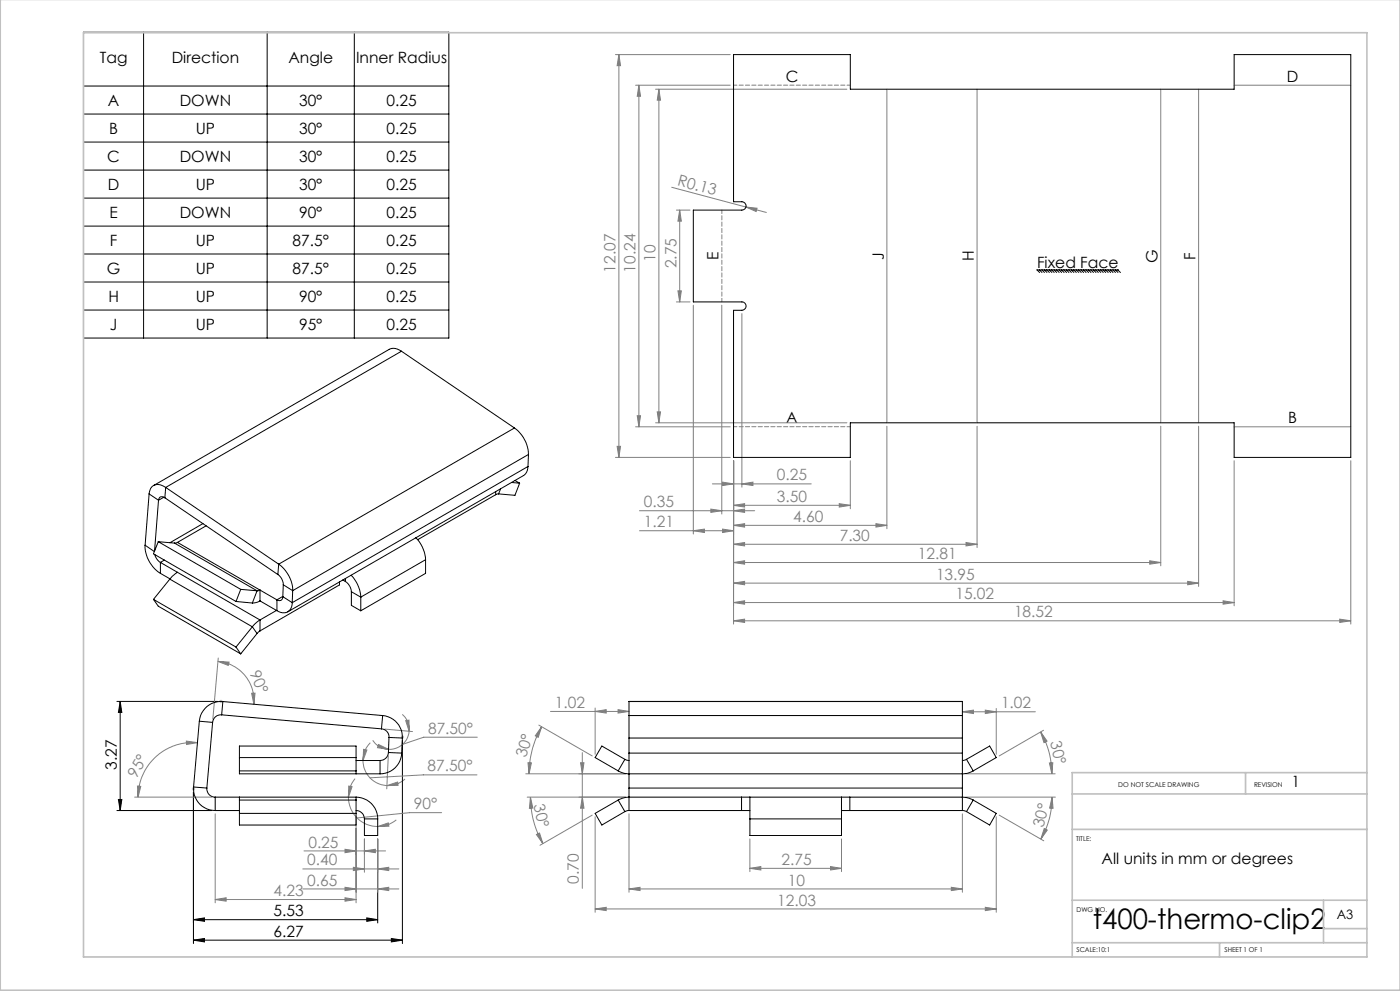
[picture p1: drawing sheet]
<svg xmlns="http://www.w3.org/2000/svg" width="420mm" height="297mm" viewBox="0 0 420 297" stroke-linecap="round" stroke-linejoin="round" font-family="sans-serif">
<g fill="none" stroke="#000" stroke-width=".3">
<path d="M25 9.7h109.7v91.6h-109.7zM43.1 9.7v91.6M80.2 9.7v91.6M106.3 9.7v91.6M25 34.2h109.7M25 25.8h109.7M25 42.6h109.7M25 51h109.7M25 59.4h109.7M25 67.8h109.7M25 76.1h109.7M25 84.5h109.7"/>
<path d="M25 92.9h109.7M311.8 80.9l.8 .8M312.6 80.9l.7 .8M313.3 80.9l.8 .8M314 80.9l.8 .8M314.7 80.9l.9 .8M315.5 80.9l.8 .8M316.2 80.9l.8 .8M317 80.9l.7 .8M317.7 80.9l.8 .8M318.4 80.9l.8 .8M319.2 80.9l.8 .8"/>
<path d="M319.9 80.9l.8 .8M320.6 80.9l.8 .8M321.4 80.9l.8 .8M322.1 80.9l.8 .8M322.8 80.9l.8 .8M323.6 80.9l.8 .8M324.3 80.9l.8 .8M325 80.9l.8 .8M325.8 80.9l.8 .8M326.5 80.9l.8 .8M327.2 80.9l.8 .8M328 80.9l.8 .8"/>
<path d="M328.7 80.9l.8 .8M329.5 80.9l.7 .8M330.2 80.9l.8 .8M330.9 80.9l.8 .8M331.6 80.9l.9 .8M332.4 80.9l.8 .8M333.1 80.9l.8 .8M333.9 80.9l.7 .8M334.6 80.9l.8 .8M335.3 80.9l.8 .8M335.6 80.9h-24.5l.8 .8M35.1 210.2h30.2"/>
<path d="M36.1 210.2l.4 3.3h-1zM36.1 210.2v32.7M35.5 239.6h1l-.4 3.3zM58 237.4v45.4M120.7 221.9v60.9M35.1 242.9h28.4M113.3 251.4v25.2M58 275.6l3.3-.5v1zM58 275.6h55.3M110 275.1l3.3 .5-3.3 .5zM58 281.8l3.3-.5v1zM58 281.8h62.7"/>
<path d="M117.4 281.3l3.3 .5-3.3 .5z"/>
</g>
<path d="M65.8 210.2h1M65.9 209.9l.7 .7M66.3 209.7v1M66.6 209.9l-.7 .7M57.5 236.4h1.1M57.7 236.1l.7 .7M58 235.9v1M58.4 236.1l-.7 .7M120.2 220.9h1M120.4 220.6l.7 .7M120.7 220.4v1M121.1 220.6l-.7 .7" fill="none" stroke="#c0c0c0" stroke-width=".3"/>
<g fill="none" stroke="#808080" stroke-width=".3">
<path d="M184.6 16.4h34.5M185.7 16.4l.5 3.3h-1.1zM185.7 16.4v120.7M190.7 25.5h28.4M191.7 25.5l.5 3.4h-1zM191.7 25.5v102.4M196.7 26.7h57.4M197.7 26.7l.5 3.3h-1zM197.7 26.7v100M266.1 26.7v100M293.1 26.7v100M348.2 26.7v100"/>
<path d="M359.6 26.7v100M370.2 25.5h35M201.5 56.1l28.4 7.6M202.9 63h4.1M203.9 63v27.5M203.9 63l.5 3.3h-1zM223.8 62.1l3.3 .3-.3 1zM202.9 90.5h4.1M203.4 87.2h1l-.5 3.3zM208 91.5v68.6M216.5 91.5v62.6M222.6 94v52"/>
<path d="M184.6 137.1h34.5M185.1 133.8h1.1l-.5 3.3zM190.7 127.9h28.4M191.2 124.6h1l-.5 3.3zM196.7 126.7h57.4M197.2 123.4h1l-.5 3.3zM220.1 138.1v48.9M255.1 138.1v14.4M266.1 127.7v30.8M293.1 127.7v36.4M348.2 127.7v41.9M359.6 127.7v48.1"/>
<path d="M370.2 127.9h35M370.2 138.1v43.5M405.2 138.1v48.9M191.8 153.1h34.6M191.8 159.1h28.3M208 159.1l3.3-.5v1zM213.3 152.6l3.2 .5-3.2 .5zM213.7 145h29.7M216.8 158.6l3.3 .5-3.3 .5zM216.8 144.5l3.3 .5-3.3 .5zM220.1 151.4l3.3-.4v1zM220.1 157.4l3.3-.5v1.1z"/>
<path d="M220.1 153.1l3.3-.5v1zM220.1 151.4h35M220.1 157.4h46M222.6 145l3.3-.5v1zM251.8 151l3.3 .4-3.3 .6zM262.8 156.9l3.3 .5-3.3 .6zM220.1 174.8l3.3-.6v1.1zM220.1 163.1l3.3-.5v1zM220.1 168.6l3.3-.5v1zM220.1 174.8h139.5M220.1 163.1h73M220.1 168.6h128.1"/>
<path d="M289.8 162.6l3.3 .5-3.3 .5zM344.9 168.1l3.3 .5-3.3 .5zM356.3 174.2l3.3 .6-3.3 .5zM65.4 198.2l3.3 .2-.2 1zM65.4 198.2a11.8 11.8 0 0 1 10.8 12.9M65.5 197.2l-1.6 18.3M220.1 186.1l3.3-.5v.9zM220.1 180.6l3.3-.5v1zM220.1 186.1h185.1M220.1 180.6h150.1M366.9 180.1l3.3 .5-3.3 .5zM401.9 185.6l3.3 .5-3.3 .4z"/>
<path d="M75.5 207.8l1-.1-.3 3.4zM115.4 218.5l8.4 .7M120.7 214.1a6 6 0 0 1 2 5M121.7 216l1-.2v3.3zM122.7 219.1a5.9 5.9 0 0 1-6.1 5.5M161.6 217.3l16.1 9.3M162.5 217.8l-1 3.2-.9-.5zM162.5 217.8a28 28 0 0 0-3.8 14.1M165.1 213.2h23.6M178.5 213.2l3.4-.5v1zM178.5 212.2v13.9M185.4 212.7l3.3 .5-3.3 .5z"/>
<path d="M288.7 213.3l3.3-.5v1.1zM288.7 213.3h21.9M295.6 212.8l3.3 .5-3.3 .6zM298.9 212.3v13.8M312.2 219.4l1.9 2.7-.9 .5zM312.2 219.4a24.7 24.7 0 0 1 3.4 12.5M313.1 218.9l-13.3 7.7M40.4 238.9h23.1M41.2 235.6l1 .1-.8 3.2zM55.9 222.1l3.3 .5-3.2 .5zM59.2 222.6a16.4 16.4 0 0 0-17.8 16.3M104.5 238.9a8.8 8.8 0 0 0 8.8 8.8"/>
<path d="M104.6 235.6l1 .2-1.1 3.1zM106.5 233.4l-1.3 2.1-.5 1.7-.2 1.7M108.9 227.9a7.5 7.5 0 0 0 7.2 7.5M109.1 224.6l1 .2-1.2 3.1zM111.1 222.6l-1.6 2.3-.4 1.1-.2 1.9M111.8 221.9a5.9 5.9 0 0 0 4.8 2.7M113.6 223.1l3 1.5-3.4-.5zM116.1 235.4l3.2-1 .1 1zM116.5 226.5l-.5 9.9M121.5 233.5l-2.7 1.6-2.7 .3M143.1 232.2h-16.1l-16 .9M143.2 220.9h-16.1l-6.3 2.2"/>
<path d="M157.7 231.9h30M158.2 238.9h29.5M158.4 228.6h1l-.7 3.3zM159.1 238.9l.7 3.3h-1zM159.1 238.9a27.6 27.6 0 0 0 3.8 13.9M174.2 228.6h1l-.5 3.3zM174.7 238.9l.5 3.3h-1zM174.7 225.6v40.6M289.7 231.9h26.8M289.7 238.9h26.9M314.8 228.7l1-.1-.2 3.3zM315.6 238.9l.3 3.3h-1z"/>
<path d="M315.6 238.9a24.7 24.7 0 0 1-3.4 12.6M64.6 243.9v26.7M91.2 255h24.5M103.5 254.5l3.3 .5-3.3 .5zM106 259.9l3.3 .5-3.3 .5zM106.8 244.8v25.8M109.3 255l3.3-.5v1zM109.3 251.4v10M113.3 247.7l3.2-1.1 .2 1zM113.3 251.4v16M118.9 245.7l-2.6 1.5-3 .5M132.5 243.6h-9.6l-15.8 1.5"/>
<path d="M160.9 250.1l1-.4 1 3.1zM177.7 244.3l-15.7 9M178.5 244.8v28.6M188.7 243.9v23.5M225 251.4v9.8M249.2 259.7l3.2 .5-3.2 .5zM252.4 251.4v9.8M288.7 243.9v23.5M298.9 244.8v28.6M299.8 244.3l13.3 7.7M313.3 248.3l.9 .5-2 2.7zM64.6 269.6l3.2-.5v1z"/>
<path d="M64.6 269.6h42.2M90.8 260.4h28.9M90.8 266.4h28.9M103.5 265.9l3.3 .5-3.3 .5zM103.5 269.1l3.3 .5-3.3 .5zM113.3 260.4l3.3-.5v1zM113.3 266.4l3.3-.5v1zM178.5 272.4l3.4-.5v1zM178.5 272.4h120.4M188.7 266.4l3.3-.5v1zM188.7 266.4h100M225 260.2l3.2-.5v1z"/>
<path d="M225 260.2h27.4M285.4 265.9l3.3 .5-3.3 .5zM295.6 271.9l3.3 .5-3.3 .5z"/>
</g>
<path d="M220.1 25.5h35M255.1 127.9h-35" fill="none" stroke="#808080" stroke-width=".3" stroke-dasharray="1.3 .6" stroke-dashoffset=".3"/>
<path d="M216.6 90.5v-27.5" fill="none" stroke="#808080" stroke-width=".3" stroke-dasharray="1.3 .6" stroke-dashoffset=".2"/>
<path d="M.1 -.1v296.9h419.9M25 9.8h385.1v277h-385.1zM321.7 237.9h88.4M373.7 231.6v6.3M410.1 231.6h-88.4v55.2M321.7 248.6h88.4M321.7 269.8h88.4M397.1 269.8v12.7M397.1 278.3h13M321.7 282.5h88.4M365.9 282.5v4.3" fill="none" stroke="#c0c0c0" stroke-width=".5"/>
<g fill="#000">
<path d="M36.1 210.2l.4 3.3h-1zM35.5 239.6h1l-.4 3.3z"/>
<path d="M58 275.6l3.3-.5v1zM110 275.1l3.3 .5-3.3 .5z"/>
<path d="M117.4 281.3l3.3 .5-3.3 .5zM58 281.8l3.3-.5v1z"/>
</g>
<g fill="#808080">
<path d="M223.8 62.1l3.3 .3-.3 1z"/>
<path d="M314.8 228.7l1-.1-.2 3.3zM312.2 219.4l1.9 2.7-.9 .5z"/>
<path d="M75.5 207.8l1-.1-.3 3.4zM65.4 198.2l3.3 .2-.2 1z"/>
<path d="M295.6 212.8l3.3 .5-3.3 .6zM288.7 213.3l3.3-.5v1.1z"/>
<path d="M113.3 266.4l3.3-.5v1zM103.5 265.9l3.3 .5-3.3 .5zM103.5 269.1l3.3 .5-3.3 .5zM64.6 269.6l3.2-.5v1zM109.3 255l3.3-.5v1zM103.5 254.5l3.3 .5-3.3 .5z"/>
<path d="M106 259.9l3.3 .5-3.3 .5zM113.3 260.4l3.3-.5v1zM104.6 235.6l1 .2-1.1 3.1zM113.3 247.7l3.2-1.1 .2 1zM109.1 224.6l1 .2-1.2 3.1zM116.1 235.4l3.2-1 .1 1zM113.6 223.1l3 1.5-3.4-.5zM121.7 216l1-.2v3.3zM178.5 272.4l3.4-.5v1zM295.6 271.9l3.3 .5-3.3 .5z"/>
<path d="M220.1 174.8l3.3-.6v1.1zM356.3 174.2l3.3 .6-3.3 .5z"/>
<path d="M220.1 163.1l3.3-.5v1zM289.8 162.6l3.3 .5-3.3 .5z"/>
<path d="M220.1 186.1l3.3-.5v.9zM401.9 185.6l3.3 .5-3.3 .4z"/>
<path d="M220.1 151.4l3.3-.4v1zM251.8 151l3.3 .4-3.3 .6z"/>
<path d="M220.1 180.6l3.3-.5v1zM366.9 180.1l3.3 .5-3.3 .5z"/>
<path d="M220.1 157.4l3.3-.5v1.1zM262.8 156.9l3.3 .5-3.3 .6z"/>
<path d="M220.1 153.1l3.3-.5v1zM213.3 152.6l3.2 .5-3.2 .5zM216.8 158.6l3.3 .5-3.3 .5zM208 159.1l3.3-.5v1z"/>
<path d="M55.9 222.1l3.3 .5-3.2 .5zM41.2 235.6l1 .1-.8 3.2z"/>
<path d="M162.5 217.8l-1 3.2-.9-.5zM158.4 228.6h1l-.7 3.3z"/>
<path d="M313.3 248.3l.9 .5-2 2.7zM315.6 238.9l.3 3.3h-1z"/>
<path d="M203.4 87.2h1l-.5 3.3zM203.9 63l.5 3.3h-1z"/>
<path d="M197.7 26.7l.5 3.3h-1zM197.2 123.4h1l-.5 3.3zM191.7 25.5l.5 3.4h-1zM191.2 124.6h1l-.5 3.3zM185.7 16.4l.5 3.3h-1.1zM185.1 133.8h1.1l-.5 3.3zM174.2 228.6h1l-.5 3.3zM174.7 238.9l.5 3.3h-1z"/>
<path d="M159.1 238.9l.7 3.3h-1zM160.9 250.1l1-.4 1 3.1z"/>
<path d="M178.5 213.2l3.4-.5v1zM185.4 212.7l3.3 .5-3.3 .5z"/>
<path d="M225 260.2l3.2-.5v1zM249.2 259.7l3.2 .5-3.2 .5z"/>
<path d="M220.1 168.6l3.3-.5v1zM344.9 168.1l3.3 .5-3.3 .5zM216.8 144.5l3.3 .5-3.3 .5zM222.6 145l3.3-.5v1zM188.7 266.4l3.3-.5v1zM285.4 265.9l3.3 .5-3.3 .5z"/>
</g>
<g fill="none" stroke="#000" stroke-width=".3">
<path d="M220.1 16.4h35v10.3h115.1v-10.3h35v120.7h-35v-10.4h-115.1v10.4h-35v-44.1h2.5a1.25 1.25 0 0 0 1.2-1.3 1.25 1.25 0 0 0-1.2-1.2h-14.6v-27.5h14.6a1.25 1.25 0 0 0 1.2-1.3 1.25 1.25 0 0 0-1.2-1.2h-2.5zM120.4 105.3l-1.8-.8-1.1-.1-.7 .3-70.7 40.8M120.4 105.3l-70.7 40.8M120.4 105.3l33.9 23M154.3 128.3a10.3 10.3 0 0 1 4.2 7.9M154.3 128.3l-70.7 40.8M158.4 139.8l-.4 1.7-.9 1-70.8 40.9M158.4 139.8l-70.7 40.8M158.5 136.2l-70.7 40.8M158.5 136.2l-.1 3.6M44.7 148l2.9 1.9M44.7 148l-1.2 15.4"/>
<path d="M47.6 149.9l-1.2 15.3M49.2 149l-1.6 .9M49.5 149.2a1.08 1.08 0 0 0-1.3-.3 1.08 1.08 0 0 0-.6 1M49.5 149.2l33.9 23M49.7 146.1a3 3 0 0 0-4.5 .2l-.5 1.7M49.7 146.1l-.2 3.1M49.7 146.1l33.9 23M60.9 156.9l-9.9 5.8M61.8 157.6l-8.6 5M148.7 147.4v.9M148.7 148.3l-23.4 13.4M149.6 148l-.9 .3"/>
<path d="M150.2 146.5l-.6 1.5M153.5 144.6l2.4 .2M154.5 144l1.4 .8M155.9 144.8l-1.4 3.6-4.9-.4M43.5 163.4a9.9 9.9 0 0 0 4.6 8.4M43.5 163.4l2.8 1.9M46 179.6l24.8 14.3M46 179.6l1.5 2.1 24.7 14.3M46.4 166.2l.7 1.4 1 1M47.5 162.3l-1.5 3.7 24.8 14.3M47.5 162.3l24.7 14.3M47.5 162.3l4.9 .5"/>
<path d="M48.1 168.6l29.9 17.2M48.1 168.6v3.2M48.1 171.8l2.9 1.7M49.3 167.8l-1.2 .8M50.9 173.6l-4.9 6M50.9 173.6l24.8 14.3M52.4 162.8l24.7 14.3M53.2 162.6l-.8 .2M53.2 171.5l-2.3 2.1M53.2 162.6l29.9 17.2M72.2 176.6l4.9 .5M72.2 176.6l-1.4 3.7"/>
<path d="M77.1 177.1l.9-.3v3.3M77.1 177.1l-1.4 3.6M83.1 179.8v3.2M83.4 172.2a3.8 3.8 0 0 1 1.6 3.1M83.6 169.1a10 10 0 0 1 4.2 7.9M83.6 169.1l-.2 3.1M84.8 178.8a1.06 1.06 0 0 1-.5 1.1 1.06 1.06 0 0 1-1.2-.1M84.8 178.8l2.9 1.8M84.8 178.7l-1.7 1.1M85 175.3l2.8 1.7M85 175.3l-.2 3.5M87.8 177l-.1 3.6"/>
<path d="M101.8 174.4v.9l-23.8 13.8M102.8 173.8l.8 .5M103.6 174.3a4 4 0 0 1 1.8 3M103.6 173.4v.9M105.3 172.4a10.2 10.2 0 0 1 2.9 6.6M105.4 177.3l2.8 1.7M105.4 177.3v4.1l2.8 1.7M108.2 179v4.1M124.8 161.1a10.4 10.4 0 0 1 2.9 6.6M124.8 161.1v.1M127.7 167.7l-19.5 11.3M127.7 167.7v4.1l-19.5 11.3"/>
<path d="M70.8 180.3l4.9 .4M70.8 193.9l1.4 2.1M75.7 187.9l-4.9 6M75.7 187.9l1.4 2M77.1 189.9l-4.9 6.1M78 180.1l-.9 .4-1.4 .2M78 185.8l-2.3 2.1M78 189.1l-.9 .8M78 180.1l5.1 2.9M78 185.8v3.3M82.9 182.9l-4.9 2.9M87.7 180.6a2.75 2.75 0 0 1-1.5 2.8 2.75 2.75 0 0 1-3.1-.4"/>
<path d="M59.8 216.1l4 .4M59.8 216.1l-1.7 19.8M63.8 216.5l-1.7 19.7M66.5 214.2a2.48 2.48 0 0 0-2.7 2.3M66.5 214.2l47.9 4.2M66.9 210.3a6.5 6.5 0 0 0-7.1 5.8M66.9 210.3l-.4 3.9M66.9 210.3l47.9 4.2M114.4 218.4a2.42 2.42 0 0 1 2.3 2.6M114.8 214.5a6.5 6.5 0 0 1 5.9 6.7M114.8 214.5l-.4 3.9M188.7 214.5v6.7"/>
<path d="M188.7 214.5v-4.3h100v4.3M188.7 214.5h100M288.7 214.5v6.7M58.1 235.9a6.5 6.5 0 0 0 6.5 7M58.1 235.9l4 .3M62.1 236.2a2.48 2.48 0 0 0 2.5 2.7M64.6 238.9h42.2M64.6 238.9v4M71.8 238.9v.9M71.8 231v.9h42.2M71.8 231v-7.4h35v7.4M71.8 239.8v7.5h35v-7.5"/>
<path d="M71.8 227h35M71.8 231h35M71.8 239.8h35M106.8 238.9v.9M106.8 231v.9M106.8 238.9a6.5 6.5 0 0 1 6.5 6.5M106.8 227.9h7.2M114 227.9v4M116.5 225.5a2.53 2.53 0 0 1-2.5 2.4M116.5 225.5l4 .2M116.7 221l4 .2M116.7 221l-.2 4.5"/>
<path d="M120.5 225.7a6.4 6.4 0 0 1-6.5 6.2M120.7 221.2l-.2 4.5M185.5 231a6.2 6.2 0 0 0 3.2 .9M185.5 239.8l-7 4 2.1 3.5 6.9-4.1M185.5 239.8l2 3.4M187.5 227.6l1.2 .3M187.5 227.6l-2 3.4M187.5 227.6l-6.9-4-2.1 3.4 7 4M188.7 225.7v6.2M188.7 238.9l-2.1 .4-1.1 .5M188.7 236.2v2.7M188.7 238.9h33.8"/>
<path d="M188.7 231.9h100M188.7 221.2h100M188.7 221.2v4.5M188.7 231.9v4.3M188.7 238.9v4M188.7 225.7h100M188.7 236.2h100M222.5 238.9h2.5M222.5 238.9v4M225 238.9v6.5M225 238.9h27.4M252.4 238.9v6.5"/>
<path d="M252.4 238.9h2.6M255 238.9h33.7M255 238.9v4M288.7 225.7v6.2M288.7 238.9l1.7 .2 1.6 .7M288.7 236.2v2.7M288.7 221.2v4.5M288.7 231.9v4.3M288.7 238.9v4M289.9 227.6l-1.2 .3M289.9 227.6l7-4 2 3.4-6.9 4M289.9 227.6l2.1 3.4"/>
<path d="M292 231a6 6 0 0 1-3.3 .9M292 239.8l6.9 4-2 3.5-7-4.1M292 239.8l-2.1 3.4M64.6 242.9h7.2M71.8 243.8h35M106.8 242.9a2.53 2.53 0 0 1 2.5 2.5M109.3 245.4h4M109.3 245.4v5h4v-5M188.7 242.9l-1.2 .3M188.7 242.9h33.8M222.5 242.9h2.5M225 245.4h27.4"/>
<path d="M225 245.4v5h27.4v-5M252.4 242.9h2.6M255 242.9h33.7M288.7 242.9l1.2 .3"/>
</g>
<text font-size="8.5" x="327.8" y="278.5">t400-thermo-clip2</text>
<g font-size="4.7">
<text x="29.9" y="19">Tag</text>
<text x="51.5" y="19">Direction</text>
<text x="86.5" y="19">Angle</text>
<text x="106.8" y="19">Inner Radius</text>
<text x="235.7" y="24.5">C</text>
<text x="386" y="24.5">D</text>
<text x="32.4" y="31.7">A</text>
<text x="53.9" y="31.7">DOWN</text>
<text x="89.7" y="31.7">30°</text>
<text x="116" y="31.7">0.25</text>
<text x="32.8" y="40.1">B</text>
<text x="58.7" y="40.1">UP</text>
<text x="89.7" y="40.1">30°</text>
<text x="116" y="40.1">0.25</text>
<text x="32.2" y="48.5">C</text>
<text x="53.9" y="48.5">DOWN</text>
<text x="89.7" y="48.5">30°</text>
<text x="116" y="48.5">0.25</text>
<text x="32.4" y="56.8">D</text>
<text x="58.7" y="56.8">UP</text>
<text x="89.7" y="56.8">30°</text>
<text x="116" y="56.8">0.25</text>
<text x="32.8" y="65.2">E</text>
<text x="53.9" y="65.2">DOWN</text>
<text x="89.7" y="65.2">90°</text>
<text x="116" y="65.2">0.25</text>
<text x="33" y="73.6">F</text>
<text x="58.7" y="73.6">UP</text>
<text x="87.8" y="73.6">87.5°</text>
<text x="116" y="73.6">0.25</text>
<text x="215.6" y="78" transform="rotate(-90 215.6 78)">E</text>
<text x="265.1" y="77.8" transform="rotate(-90 265.1 77.8)">J</text>
<text x="358.6" y="77.8" transform="rotate(-90 358.6 77.8)">F</text>
<text x="32.1" y="82">G</text>
<text x="58.7" y="82">UP</text>
<text x="87.8" y="82">87.5°</text>
<text x="116" y="82">0.25</text>
<text x="292.2" y="78.3" transform="rotate(-90 292.2 78.3)">H</text>
<text x="311.1" y="80.2">Fixed Face</text>
<text x="347.3" y="78.7" transform="rotate(-90 347.3 78.7)">G</text>
<text x="32.5" y="90.4">H</text>
<text x="58.7" y="90.4">UP</text>
<text x="89.7" y="90.4">90°</text>
<text x="116" y="90.4">0.25</text>
<text x="33" y="98.8">J</text>
<text x="58.7" y="98.8">UP</text>
<text x="89.7" y="98.8">95°</text>
<text x="116" y="98.8">0.25</text>
<text x="235.9" y="126.8">A</text>
<text x="386.4" y="126.8">B</text>
<text x="35.1" y="230.6" transform="rotate(-90 35.1 230.6)">3.27</text>
<text x="387.4" y="235.9">1</text>
<text x="330.5" y="259">All units in mm or degrees</text>
<text x="82.1" y="274.6">5.53</text>
<text x="82.1" y="280.7">6.27</text>
</g>
<g font-size="4.7" fill="#808080">
<text x="203" y="55.5" transform="rotate(15 203 55.5)">R0.13</text>
<text x="184.7" y="81.7" transform="rotate(-90 184.7 81.7)">12.07</text>
<text x="190.7" y="81.7" transform="rotate(-90 190.7 81.7)">10.24</text>
<text x="196.7" y="78.5" transform="rotate(-90 196.7 78.5)">10</text>
<text x="202.9" y="80.4" transform="rotate(-90 202.9 80.4)">2.75</text>
<text x="233.1" y="144">0.25</text>
<text x="193.2" y="152">0.35</text>
<text x="233.1" y="150.4">3.50</text>
<text x="193.2" y="158">1.21</text>
<text x="238" y="156.4">4.60</text>
<text x="251.9" y="162.1">7.30</text>
<text x="275.4" y="167.6">12.81</text>
<text x="280.8" y="173.7">13.95</text>
<text x="286.6" y="179.5">15.02</text>
<text x="304.2" y="185">18.52</text>
<text x="74.9" y="201.8" transform="rotate(67 74.9 201.8)">90°</text>
<text x="166.5" y="212.2">1.02</text>
<text x="300.3" y="212.3">1.02</text>
<text x="128.4" y="219.9">87.50°</text>
<text x="157.9" y="227.2" transform="rotate(-74 157.9 227.2)">30°</text>
<text x="315.1" y="222.5" transform="rotate(77 315.1 222.5)">30°</text>
<text x="40.9" y="233.4" transform="rotate(-61 40.9 233.4)">95°</text>
<text x="128.3" y="231.2">87.50°</text>
<text x="124.2" y="242.5">90°</text>
<text x="160.1" y="241.3" transform="rotate(77 160.1 241.3)">30°</text>
<text x="313.1" y="248.2" transform="rotate(-76 313.1 248.2)">30°</text>
<text x="92.5" y="254">0.25</text>
<text x="92.1" y="259.4">0.40</text>
<text x="234.5" y="259.2">2.75</text>
<text x="82.1" y="268.6">4.23</text>
<text x="92.1" y="265.4">0.65</text>
<text x="173.7" y="264.9" transform="rotate(-90 173.7 264.9)">0.70</text>
<text x="236.4" y="265.4">10</text>
<text x="233.2" y="271.4">12.03</text>
</g>
<text font-size="3.9" x="401" y="275.4">A3</text>
<g font-size="2">
<text x="335.5" y="235.8">DO NOT SCALE DRAWING</text>
<text x="376.2" y="236">REVISION</text>
<text x="322.8" y="252">TITLE:</text>
<text x="323" y="273.4">DWG NO.</text>
<text x="323" y="285.4">SCALE:10:1</text>
<text x="367.4" y="285.4">SHEET 1 OF 1</text>
</g>
</svg>
